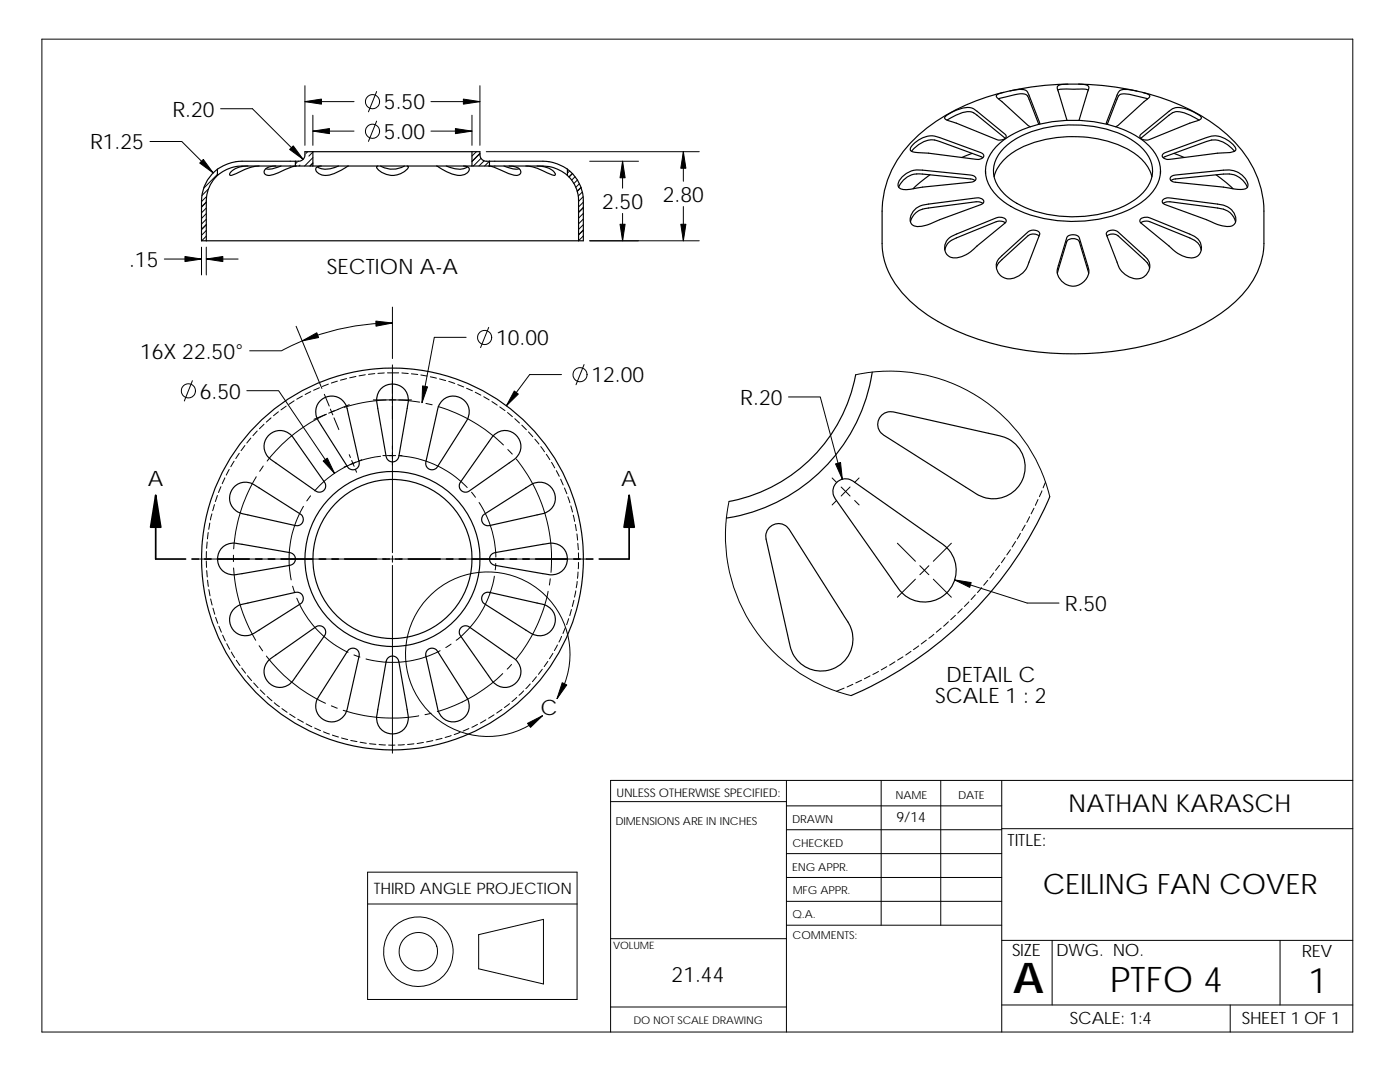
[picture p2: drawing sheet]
<svg xmlns="http://www.w3.org/2000/svg" width="279mm" height="216mm" viewBox="0 0 279 216" stroke-linecap="round" stroke-linejoin="round" font-family="sans-serif">
<g fill="none" stroke="#000" stroke-width=".2">
<path d="M8.4 7.8h261.6v198.1h-261.6zM60.9 17.1v11.9M75.2 18.3l-1.7 4M95.8 17.1v11.9M29.9 28.2h6.4l6.2 6.3M41.2 39.2l-1 1M41.6 37.7l-1.3 1.3M43.4 34.8l-2.7 2.7M44 21.7h6.4l10.1 10.1M59.3 32.4l-.4 .3M59.9 32.9l-.2 .2M60.9 20.3h9.8"/>
<path d="M61.4 30.3l-.3 .3M62.4 30.3l-.8 .9M62.4 31.5l-1.6 1.6M62.4 32.6l-.5 .5M62.4 23v6M62.4 26.2h8.3M62.4 32.5l-.6 .6M75.2 24.2l-1.7 4M86 20.3h9.8M86 26.2h8.2M94.2 23v6M95.1 30.3l-.9 .8"/>
<path d="M95.8 30.7l-1.6 1.6M95.8 30.6l-1.6 1.6M96 31.6l-1.5 1.5M96.6 32.1l-1 1M97 30.3h42.6M97.7 32.2l-1 .9M113.7 34.1l-.5 .4M114.2 34.6l-.7 .7M114.3 34.6l-.7 .7M114.8 35.3l-.7 .6M115.2 35.9l-.7 .7M115.6 36.7l-.7 .7"/>
<path d="M116 37.4l-.8 .7M116 37.4l-.8 .8M116.2 38.3l-.8 .8M116.4 39.3l-.9 .9M117.7 32.2h9.7M124.2 32.2v5.3M136.4 30.3v5.9M32.8 51.7h7.4M40.2 49.3v5.6M41.2 49.3v5.6M41.2 51.7h6.3M41.2 40.4l-1 .9"/>
<path d="M41.2 41.5l-1 1M41.2 42.6l-1 1M41.2 43.8l-1 .9M41.2 44.9l-1 .9M41.2 46l-1 .9M41.2 47.1l-.9 .9M41.2 40.3l-1 1M41.2 44.8l-1 .9M116.4 41.4l-.9 .9M116.4 45.9l-.9 .9M116.4 40.3l-.9 1M116.4 41.5l-.9 .9"/>
<path d="M116.4 42.6l-.9 .9M116.4 43.7l-.9 1M116.4 44.8l-.9 1M116.4 46l-.9 .9M116.4 47.1l-.9 .9M117.7 48h21.9M124.2 42.6v5.4M136.4 41.2v6.8M38.4 76l-1.6 4M49.3 78h6.3l11.2 16.4M58.7 80l-1.1 .7M59.1 65.1l5.1 12.4"/>
<path d="M60.3 79l-1.1 .7M62 78.1l-1.1 .6M63.8 77.4l-1.2 .5M64.7 78.7l1 2.3M65.5 76.6l-1.2 .5M67.3 76.1l-1.2 .3M69.2 75.5l-1.3 .4M71 75.1l-1.2 .3M72.9 74.8l-1.3 .2M74.5 79.8h2.5M74.8 74.5l-1.3 .2M76.7 74.4l-1.3 .1"/>
<path d="M77.7 79.8h1.3M78.3 64.5a47 47 0 0 0-22.1 5.5h-6.4M78.3 61.3v10.2M78.3 72.8v37.5M79.6 74.4h-2.3M79.6 79.8h2.5M80.2 74.4l1.3 .1M82.1 74.6l1.3 .1M84 74.8l1.2 .2M85.9 75.2l1.2 .3M87.7 75.6l1.2 .3M89.6 76.1l1.2 .4"/>
<path d="M91.4 76.7l1.1 .5M93 67.3h-6.3l-2.5 13M93.1 77.5l1.2 .5M94.8 78.3l1.2 .5M96.5 79.2l1.1 .6M97.5 65.3l-1.6 4.1M112.1 74.7h-6.4l-4.6 6.3M116.6 72.7l-1.6 4.1M157.4 79.2h6.3l4.4 16.4M170.8 74.8a32.8 32.8 0 0 1 38.7 24.3M43.4 98.9l-.4 1.2M44.1 97.1l-.5 1.2"/>
<path d="M44.9 95.4l-.6 1.1M45.7 93.7l-.6 1.1M46.7 92l-.6 1.1M47.8 90.4l-.7 1.1M48.9 88.9l-.8 1M50.1 87.4l-.8 1M51.1 95.1a32.1 32.1 0 0 0-4.5 14.4M51.3 86l-.8 .9M52.5 93l-.7 1M52.7 84.6l-.9 1M54.1 83.4l-1 .8M55.6 82.2l-1 .8"/>
<path d="M57.1 81l-1 .8M62 98.9l-.8 1M65 82.7l-2.3 1M65.2 82.6a31.6 31.6 0 0 0-11.9 9.4M65.9 81.6l.3 .6M66.2 82.2l-.6 .2M66.2 82.2l.2 .6M66.7 83.4l.9 2.3M66.8 82l-.6 .2M67.5 81.7l-1.2 .4M69.3 93l-.6 .2M69.7 80.8l-2.3 .9"/>
<path d="M69.7 90.7l.2 .6M70.2 91.9l.2 .6M70.4 92.5l-.6 .2M70.4 92.5l.3 .5M70.9 93.6l.3 .6M71 92.2l-.6 .3M72.2 91.7l-.6 .3M76 91a20.8 20.8 0 0 0-13.2 6.9M76.4 90.9h.6M77.2 90.9h1.3M77.7 90.9h1.3M79.6 90.9h.6"/>
<path d="M79.8 90.9a20.9 20.9 0 0 1 13.4 6.4M83.8 80.2a31.8 31.8 0 0 0-15.1 1.1M85 80.5l1.3 .3M87.5 81.1a31.7 31.7 0 0 1 13 7.7M94.1 98.2l.8 1M98.2 80.1l1 .7M99.7 81.2l1.1 .7M101.3 82.3l1 .8M101.3 89.7l.9 .9M102.7 83.5l1 .9M103 91.6a31.7 31.7 0 0 1 7 22.6M104.1 84.8l1 .9"/>
<path d="M105.5 86.2l.8 .9M106.7 87.6l.8 1M107.9 89.1l.8 1M109 90.7l.7 1M110.1 92.3l.6 1.1M111 93.9l.6 1.1M111.9 95.6l.5 1.2M112.6 97.4l.5 1.1M113.3 99.1l.4 1.2M166.1 95.4l.9 .9M167 99.9l-.9 .9M167.9 97.2l.9 .9"/>
<path d="M168.8 98.1l-.9 .9M168.8 98.1l.9 .9M169.7 97.2l-.9 .9M170.6 99.9l.9 .9M171.5 95.4l-.9 .9M207.2 99.7l-.6 1.1M207.9 97.9l-.5 1.2M208.7 96.2l-.5 1.1M39.6 111.5h37.4M41.2 112v1.2M41.2 110v1.3M41.3 113.9l.1 1.2"/>
<path d="M41.3 108.1l-.1 1.3M41.4 115.8l.2 1.2M41.6 106.3l-.2 1.2M41.7 117.6l.2 1.3M41.9 104.4l-.2 1.2M42 119.5l.3 1.2M42.3 102.5l-.3 1.3M42.8 100.7l-.4 1.2M46.6 110.8v1.3M46.6 113.3a32.1 32.1 0 0 0 4.4 14.5M58.4 117l.4 1.2M59.2 119.4a20.5 20.5 0 0 0 10.3 10.8"/>
<path d="M60.6 101a20.9 20.9 0 0 0-2.5 14.7M77.7 111.5h1.3M78.3 110.9v1.3M78.3 112.8v37.5M79.6 111.5h37.5M95.6 100.3a20.4 20.4 0 0 1 3.4 10.9M98.7 115a20.4 20.4 0 0 1-7.7 12.8M98.9 112.4l-.1 1.3M109.4 118a31.2 31.2 0 0 1-6.5 13.6M109.8 115.5l-.2 1.2M113.9 100.9l.4 1.3M114.4 102.8l.3 1.2"/>
<path d="M114.5 119.8l-.3 1.2M114.8 104.6l.2 1.3M114.9 117.9l-.2 1.2M115.1 106.5l.2 1.3M115.2 116l-.2 1.3M115.3 108.4l.1 1.3M115.4 114.1l-.1 1.3M115.4 110.3v1.3M115.4 112.2v1.3M145.5 100.1l-.7 4.8a32.8 32.8 0 0 0 25.1 33.9M179.1 108.4l3.6 3.6M182.7 115.6l-3.6 3.6"/>
<path d="M183.6 112.9l1.8 1.8M185.4 112.9l-1.8 1.8M186.3 115.6l3.6 3.6M189.9 108.4l-3.6 3.6M190.5 115.7l14.5 4.6h6.3M194.6 118.7l-.8 .9M195.9 117.3l-.8 .9M197.1 115.8l-.8 1M198.3 114.3l-.8 1M199.5 112.8l-.8 1M200.6 111.3l-.7 1M201.7 109.7l-.8 1"/>
<path d="M202.7 108.1l-.7 1M203.6 106.4l-.6 1.1M204.6 104.8l-.6 1.1M205.5 103.1l-.6 1.1M206.4 101.4l-.6 1.1M42.5 121.3l.4 1.3M43 123.2l.5 1.2M43.7 125l.5 1.2M44.4 126.7l.6 1.2M45.3 128.4l.5 1.2M46.2 130.1l.6 1.1M47.2 131.7l.7 1.1"/>
<path d="M48.2 133.3l.8 1M49.4 134.8l.8 1M50.6 136.3l.9 .9M51.7 128.8l.7 1.1M51.9 137.7l1 .9M53.2 130.9a32.2 32.2 0 0 0 11.8 9.4M53.3 139l1 .8M70.6 130.7l1.2 .4M87.8 129.8a20.6 20.6 0 0 1-14.8 1.7M90 128.5l-1 .7M100.3 134.4a31.1 31.1 0 0 1-13 7.6M102.1 132.6l-.9 .9"/>
<path d="M103.1 139.2l-.9 .8M104.5 137.9l-.9 .8M105.8 136.5l-.9 .9M107.1 135l-.8 1M108.2 133.5l-.7 1.1M109.3 132l-.7 1M110.3 130.4l-.6 1M111.2 139.4a16.4 16.4 0 0 0-11.6-25.1 16.4 16.4 0 0 0-18 21.1 16.4 16.4 0 0 0 26.7 7.4M111.3 128.7l-.7 1.1M112.1 127l-.6 1.1M112.8 125.2l-.4 1.2M113.5 123.4l-.4 1.3"/>
<path d="M114 121.6l-.3 1.3M168.5 137.3l-1.6 .6M170.2 136.5l-1.1 .6M171.9 135.7l-1.1 .6M173.6 134.9l-1.1 .5M175.3 134l-1.1 .6M177 133l-1.1 .7M178.6 132.1l-1.1 .6M180.2 131.1l-1.1 .6M181.8 130l-1 .7M183.3 128.9l-1 .7M184.9 127.7l-1 .8"/>
<path d="M186.4 126.6l-1 .8M187.8 125.3l-.9 .9M189.3 124.1l-1 .8M190.7 122.8l-1 .9M192 121.5l-.9 .8M193.4 120.1l-.9 .9M54.7 140.2l1.1 .8M56.3 141.4l1 .7M57.8 142.5l1.1 .7M59.4 143.5l1.1 .6M61.1 144.4l1.1 .6M62.8 145.3l1.2 .5"/>
<path d="M64.6 146l1.1 .5M66.1 140.8l1.2 .5M66.3 146.7l1.2 .4M68.2 147.3l1.2 .3M68.5 141.7a31.4 31.4 0 0 0 15.1 1.1M70 147.7l1.2 .3M71.9 148.1l1.2 .2M73.7 148.4l1.3 .1M75.6 148.6l1.3 .1M77.6 148.7h1.2M80.7 148.6l-1.2 .1M82.6 148.4l-1.3 .1"/>
<path d="M84.5 148.1l-1.3 .3M86 142.3l-1.2 .3M86.4 147.8l-1.3 .2M88.2 147.3l-1.2 .3M90 146.8l-1.2 .4M91.8 146.1l-1.2 .5M93.6 145.4l-1.2 .5M95.3 144.5l-1.1 .6M97 143.6l-1.1 .7M98.6 142.6l-1.1 .7M100.2 141.6l-1.1 .7M101.7 140.4l-1 .8"/>
<path d="M121.9 160h35.1M157 155.7v50.2M175.9 155.7v28.9M187.7 155.7v28.9M199.9 155.7v50.2M270 155.7h-148.1v50.2M73.4 174h41.8v25.4h-41.8zM157 179.9h42.9M157 175.1h42.9M157 170.3h42.9M157 165.6h42.9M157 160.8h42.9"/>
<path d="M199.9 165.4h70.1M73.4 180.4h41.8M95.5 186.5l13-3v12.8l-13-3zM121.9 187.3h35.1M157 184.6h42.9M199.9 187.6h70.1M210 187.6v12.9M255.5 187.6v12.9M121.9 200.9h35.1M199.9 200.5h70.1M245.5 200.5v5.4"/>
<circle cx="74.3" cy="26.2" r="1.41"/>
<circle cx="74.3" cy="20.3" r="1.41"/>
<circle cx="37.6" cy="78" r="1.41"/>
<circle cx="96.7" cy="67.3" r="1.41"/>
<circle cx="115.8" cy="74.8" r="1.41"/>
<circle cx="83.5" cy="189.9" r="6.9"/>
<circle cx="83.5" cy="189.9" r="3.8"/>
</g>
<g fill="none" stroke="#000" stroke-width=".23">
<path d="M199.3 19.7l1.3-.3a9.5 9.5 0 0 1 4.1-.6l.5 .6 2.1 5.4M200.3 18.4a38.5 38.5 0 0 0-18.2 9.7 20.1 20.1 0 0 0-6.1 14v6.5a15.9 15.9 0 0 0 5.7 11.5 38.9 38.9 0 0 0 17.5 8.7 62 62 0 0 0 37.7-2.6 28.3 28.3 0 0 0 13.1-10.2 14.4 14.4 0 0 0 2.2-7.4v-6.5a21.1 21.1 0 0 0-8.8-16.5 40.9 40.9 0 0 0-15.3-7.1M211.1 18l.5-.2h2.9a5.2 5.2 0 0 1 2.7 .2M213.1 16.8a57.2 57.2 0 0 0-11.6 1.3M215.2 16.8a56.4 56.4 0 0 1 11.7 1.4M229 19.7l-2.9-.7a4.9 4.9 0 0 0-2.6-.1l-.6 .9-1.9 5M43.4 35a7.1 7.1 0 0 0-2.2 5.1v7.9M43.4 33.8v1.2M43.4 33.8a8 8 0 0 0-3.2 6.3v7.9h1M51.7 33.1a11.3 11.3 0 0 0-4.9 1.7l-.8 .2-.2-.1a3 3 0 0 1 3.1-1.8h.6M56.1 33.1a5.2 5.2 0 0 1-3 .6M58.9 33.1h-10.6a7.7 7.7 0 0 0-4.9 1.9"/>
<path d="M58.9 32.2h-10.6a9 9 0 0 0-4.9 1.6M58.9 32.2v.9M58.9 33.1h3.5M59.2 33.1a18.7 18.7 0 0 0-4.5 1.7l-.6 .1a1.14 1.14 0 0 1-1.4-.5 1.73 1.73 0 0 1 1.8-1.3h.5M62.4 30.3h-1.5a1.51 1.51 0 0 1-2 1.9M62.4 30.3h31.8M62.4 33.1h31.8M62.4 30.3v2.8M67.6 33.1a4.6 4.6 0 0 1-4.2 .2M69.5 33.1l-.2 .1a8.2 8.2 0 0 1-4.8 1.8 1.83 1.83 0 0 1-1.5-1.2 .9 .9 0 0 1 1.1-.7M75.9 33.1a4.8 4.8 0 0 0 4.8 0M81.3 33.1l.2 .2a3.7 3.7 0 0 1-4.2 1.5 3.1 3.1 0 0 1-2.1-1.5l.2-.2"/>
<path d="M89.1 33.1a4.7 4.7 0 0 0 4.2 .2M92.5 33.1a.8 .8 0 0 1 1.1 .9 2.34 2.34 0 0 1-3 .8l-1.2-.4-2.3-1.3M94.2 30.3h1.6a1.53 1.53 0 0 0 1.9 1.9M94.2 33.1h3.5M94.2 30.3v2.8M97.7 33.1h10.7a7.7 7.7 0 0 1 4.8 1.9M97.7 32.2h10.7a8.8 8.8 0 0 1 4.8 1.6M97.7 32.2v.9M100.6 33.1l1.7 .6h1.3M101.6 33.1l1.2 .2a1 1 0 0 1 1 1.5 1.64 1.64 0 0 1-1.9 0l-.6-.3a11.6 11.6 0 0 0-3.8-1.4M107.2 33.1a4 4 0 0 1 3.6 1.5v.3a9.7 9.7 0 0 1-3.5-1.3l-1.3-.4-1.1-.1M113.2 35a6.9 6.9 0 0 1 2.3 5.1v7.9"/>
<path d="M113.2 33.8a7.8 7.8 0 0 1 3.2 6.3v7.9h-.9M113.2 33.8v1.2M180.3 35.1a4.5 4.5 0 0 1 3.8-1.1l9.6 .9a.86 .86 0 0 1 1 1l-.7 .4-11.1 1.2a4.7 4.7 0 0 1-3.4 0 1.38 1.38 0 0 1 .3-1.9zM181.9 30.2a5.1 5.1 0 0 1 5-2.2l9.3 3.5M182.3 28.8a4.9 4.9 0 0 1 5.2-1.3l8.2 3 .6 .4a.9 .9 0 0 1-1.2 .9l-9.8-1.2-2.5-.2-.7-.1-.4-.3a1.08 1.08 0 0 1 .6-1.2zM185.6 34.9l-3.4 2.8M188.7 23.2a8.5 8.5 0 0 1 4.8-1.7l.8 .2 .7 .5 5.7 4.8a.78 .78 0 0 1-.8 .9l-1.1-.1-8.9-3.5a1.36 1.36 0 0 1-1.4-.9zM189 24l1.4-.8a4.6 4.6 0 0 1 3.9-.7l6.3 5.1M194 30.6l-2.1 .8M194.6 36l-.9-.3-9.6-1a4.3 4.3 0 0 0-4.8 2.7M196.7 34.1v.5M198.4 35.3a9.8 9.8 0 0 1 6.3-6.3 25.2 25.2 0 0 1 21 1.2 8.6 8.6 0 0 1 4.2 5.1"/>
<path d="M198.7 29.4a19.4 19.4 0 0 1 11.7-5.2 25.2 25.2 0 0 1 17.6 3.8 7.6 7.6 0 0 1 3.5 7.1 10 10 0 0 1-5.8 6.6 27.4 27.4 0 0 1-23.9-.5 10.3 10.3 0 0 1-5-5.7 6.6 6.6 0 0 1 1.9-6.1zM200.3 29.7a18.3 18.3 0 0 1 11.3-4.7 22.8 22.8 0 0 1 14.9 3.3 7.3 7.3 0 0 1 3.5 6.3 8.7 8.7 0 0 1-5.2 6.3 24.6 24.6 0 0 1-22.6-.8 7.2 7.2 0 0 1-3.9-6.9 6.9 6.9 0 0 1 2-3.5zM207.5 24.8l-2.1-5.8a1.41 1.41 0 0 0-1.7-1.2l-1.1 .1a9.3 9.3 0 0 0-3.8 1.2l.1 .4 6.3 5.5 .4 .3M213 24l-2-6.3a.94 .94 0 0 1 1.3-.9h3l1.4 .1a.62 .62 0 0 1 .6 .8l-2 6.3M220.8 24.8l2.1-5.8a1.51 1.51 0 0 1 2.1-1.1l1.9 .3a5.7 5.7 0 0 1 2.6 .9l-.3 .5-6.1 5.4-.4 .3M227.7 26.8l5.6-4.6a3.3 3.3 0 0 1 3.7-.4l2 1a.81 .81 0 0 1 .7 .9l-.5 .3-1.8 .6-8.2 3.3a1.69 1.69 0 0 1-1.7-.6zM231.6 34.1v.5M232.1 39.8a1.64 1.64 0 0 1 1.4-.3l9.5 1.2a3.4 3.4 0 0 1 3.6 3.4 1.35 1.35 0 0 1-1.6 1.1l-1.8-.3-2.4-1.1-8.3-3-.5-.4v-.3zM232.3 30.6l8.5-3.1a4.8 4.8 0 0 1 5.5 1.6 .64 .64 0 0 1 0 1.1l-.8 .2-2.5 .2-9.5 1.2a1.46 1.46 0 0 1-1.5-.6v-.3zM233.6 35.4l.2-.2 .8-.3 9.6-.9a4 4 0 0 1 4.8 3.1 1.33 1.33 0 0 1-1.6 .7l-3.2-.5-9.6-.9a.84 .84 0 0 1-1-1zM233.7 36l.9-.3 9.6-1a4.3 4.3 0 0 1 4.7 2.7M234.3 30.6l2.1 .8"/>
<path d="M239.3 24a9.3 9.3 0 0 0-4.7-1.7l-.6 .2-.7 .5-5.6 4.6M242.7 34.9l3.4 2.8M246.4 30.2a5.7 5.7 0 0 0-4.6-2.3l-9.7 3.6M41.2 48h74.3M182.7 41.7a4.2 4.2 0 0 1 2.6-1l9.5-1.2a1.46 1.46 0 0 1 1.5 .6v.3l-.6 .4-11 4.2a2.36 2.36 0 0 1-2.9-.5 2.64 2.64 0 0 1 .9-2.8zM189.5 47.5l1.4-.8 8.2-3.3a1.6 1.6 0 0 1 1.7 .5l-.2 .6-5.6 4.6a6.2 6.2 0 0 1-4.9 2.3 2.21 2.21 0 0 1-1.6-1.8 2.21 2.21 0 0 1 1-2.1zM196.2 40.6l-.8-.3h-.6l-9.5 1.2a3.7 3.7 0 0 0-3.6 2.8M199.3 51.7l5.9-5.4a1.58 1.58 0 0 1 2.3 .3l-2.1 5.7a4.1 4.1 0 0 1-4.9 3.2 2.51 2.51 0 0 1-1.2-3.8zM200.6 44.5l-.9-.4-.9 .1-8.6 3.6a2.65 2.65 0 0 0-1.6 2.1M207.4 47.1h-.1a1.83 1.83 0 0 0-2.1-.1l-5.2 4.8a2.53 2.53 0 0 0-1.1 1.7M211 54.5l1.9-6.3a1.58 1.58 0 0 1 2.5 0l1.9 6.3M213 47.3a1.67 1.67 0 0 1 2.4 .1l1.7 5.6a3.1 3.1 0 0 1-3 4.1 3.1 3.1 0 0 1-2.9-4.1z"/>
<path d="M220.9 47.1h.1a1.83 1.83 0 0 1 2.1-.1l5.9 5.5 .4 1M221 46.3a1.8 1.8 0 0 1 2.1 0l5.2 4.7a2.58 2.58 0 0 1 .7 3.5 2.58 2.58 0 0 1-3.5 .8 4.2 4.2 0 0 1-2.6-3l-2.1-5.5zM227.7 44.5l.9-.4 .9 .1 7.9 3.3a3.1 3.1 0 0 1 2.3 2.4M227.7 43.7a1.98 1.98 0 0 1 1.8-.2l7.9 3.2a2.79 2.79 0 0 1 2.2 3.6 2.26 2.26 0 0 1-3.2 .9l-1.7-.8-7-5.9-.2-.6zM232.1 40.6l.8-.3h.6l9.5 1.2a3.6 3.6 0 0 1 3.6 2.8M76.2 77.4a3.2 3.2 0 0 1 3.9-.2 3.2 3.2 0 0 1 1.2 3.7l-1.7 10.2a1.28 1.28 0 0 1-1.3 1.1 1.28 1.28 0 0 1-1.2-1.1l-1.7-9.6a4.1 4.1 0 0 1 .8-4.1zM170.8 74.8a31.7 31.7 0 0 1-25.3 25.3M174.1 74.3a34.9 34.9 0 0 1-29.1 29.1M46.5 97.4a3.1 3.1 0 0 1 4.2-.7l9.2 5.9a1.27 1.27 0 0 1 .5 1.5 1.27 1.27 0 0 1-1.4 .8l-9.5-2.2a3.6 3.6 0 0 1-3.7-3.2l.1-.8zM53.8 86.7a3.1 3.1 0 0 1 4.7 .6l6.3 8.9a1.26 1.26 0 0 1-.2 1.6 1.26 1.26 0 0 1-1.6 .2l-8-5.6a3.7 3.7 0 0 1-2.3-3.7l.2-.8zM63.9 80a3.2 3.2 0 0 1 3.4-.8 3.2 3.2 0 0 1 2.1 2.9l2.3 10.1a1.27 1.27 0 0 1-.8 1.4 1.27 1.27 0 0 1-1.5-.4l-5.3-8.3a3.8 3.8 0 0 1-.7-4.3zM88 80.2a3.2 3.2 0 0 1 4.3-.6 3.2 3.2 0 0 1 .9 4.3l-5.9 9.3a1.27 1.27 0 0 1-1.6 .4 1.27 1.27 0 0 1-.7-1.4l2.1-9.5a5.4 5.4 0 0 1 .9-2.5z"/>
<path d="M98.5 86.9a3.2 3.2 0 0 1 4.7 .1 3.2 3.2 0 0 1-.6 4.7l-9 6.3a1.26 1.26 0 0 1-1.6-.2 1.26 1.26 0 0 1-.1-1.6zM166.8 96.5a2.54 2.54 0 0 1 3.4-.5l17 11.9a6.4 6.4 0 0 1 2 10.1 6.4 6.4 0 0 1-10.3-1.1l-12.2-17.4a2.52 2.52 0 0 1 .1-3zM175.9 82.9a2.59 2.59 0 0 1 2.4-.7l20.2 4.5a6.5 6.5 0 0 1 5.4 9.5 6.5 6.5 0 0 1-10.1 1.7l-17.4-11.1a2.52 2.52 0 0 1-.5-3.9zM209.5 99.1a76 76 0 0 1-39.6 39.7M44.3 109.3a4.2 4.2 0 0 1 4-.7l9.6 1.7a1.28 1.28 0 0 1 1.1 1.2 1.28 1.28 0 0 1-1.1 1.3l-9.6 1.7a4.1 4.1 0 0 1-4.1-.8 3.3 3.3 0 0 1 .1-4.4zM96.5 102.8l8.4-5.5a3.6 3.6 0 0 1 4.8-.3 3.2 3.2 0 0 1 1 3.5 3.2 3.2 0 0 1-2.9 2.1l-10.1 2.3a1.28 1.28 0 0 1-1.4-.6 1.28 1.28 0 0 1 .2-1.5zM96.5 118.5l.4-.2 .8-.1 9.5 2.1a3.5 3.5 0 0 1 3.6 3.9 3.1 3.1 0 0 1-4.8 2.2l-9.3-5.9a1.27 1.27 0 0 1-.2-2zM98 110.7l.7-.4 9.7-1.7a4.1 4.1 0 0 1 4.1 .8 3.2 3.2 0 0 1 .2 3.9 3.2 3.2 0 0 1-3.8 1.3l-10.2-1.8a1.28 1.28 0 0 1-.7-2.1zM153.6 105.2a2.52 2.52 0 0 1 3.9 .5l11.1 17.4a6.4 6.4 0 0 1-1.7 10 6.4 6.4 0 0 1-9.2-4.2l-4.8-21.3a2.51 2.51 0 0 1 .7-2.4zM47 121.2a5.5 5.5 0 0 1 2.5-.9l9.5-2.1a1.27 1.27 0 0 1 1.4 .7 1.27 1.27 0 0 1-.5 1.6l-8.2 5.2a3.8 3.8 0 0 1-4.3 .8 3.2 3.2 0 0 1-.4-5.3zM53.7 131.7l9.3-6.6a1.26 1.26 0 0 1 1.6 .1 1.26 1.26 0 0 1 .2 1.7l-5.6 7.9a3.7 3.7 0 0 1-3.7 2.3 3.2 3.2 0 0 1-2.6-2.1 3.2 3.2 0 0 1 .8-3.3zM69.6 129.7a1.28 1.28 0 0 1 1.5-.2 1.28 1.28 0 0 1 .6 1.4l-2.2 9.5a3.6 3.6 0 0 1-3.3 3.7 3.2 3.2 0 0 1-2.7-4.9z"/>
<path d="M77.5 131.2a1.28 1.28 0 0 1 2.1 .8l1.7 9.6a4.1 4.1 0 0 1-.9 4.1 3.2 3.2 0 0 1-3.9 .2 3.2 3.2 0 0 1-1.2-3.7l1.8-10.2zM85.3 129.7a1.27 1.27 0 0 1 2 .2l5.2 8.3a3.6 3.6 0 0 1 .4 4.7 3.2 3.2 0 0 1-3.5 1 3.2 3.2 0 0 1-2.2-2.9l-2.2-10.1 .1-.8zM92 125.2a1.26 1.26 0 0 1 1.6-.1l8 5.6a3.5 3.5 0 0 1 1.9 5 3.3 3.3 0 0 1-5.8-.6l-5.8-8.2a1.26 1.26 0 0 1 .1-1.7z"/>
<circle cx="78.3" cy="111.5" r="15.9"/>
<circle cx="78.3" cy="111.5" r="17.5"/>
<circle cx="78.3" cy="111.5" r="38.1"/>
</g>
<g fill="#000" stroke="#000" stroke-width=".2">
<path d="M39.9 32.5l.7-.7 1.9 2.7z" fill-rule="evenodd"/>
<path d="M58.5 29.1l2 2.7-2.7-2z" fill-rule="evenodd"/>
<path d="M60.9 20.3l3.3-.5v1z" fill-rule="evenodd"/>
<path d="M62.4 26.2l3.3-.5v1z" fill-rule="evenodd"/>
<path d="M90.9 25.7l3.3 .5-3.3 .5z" fill-rule="evenodd"/>
<path d="M92.5 19.8l3.3 .5-3.3 .5z" fill-rule="evenodd"/>
<path d="M124.2 32.2l.6 3.3h-1.1z" fill-rule="evenodd"/>
<path d="M136.4 30.3l.5 3.3h-1z" fill-rule="evenodd"/>
<path d="M36.9 51.2l3.3 .5-3.3 .5z" fill-rule="evenodd"/>
<path d="M41.2 51.7l3.3-.5v1z" fill-rule="evenodd"/>
<path d="M123.7 44.7h1.1l-.6 3.3z" fill-rule="evenodd"/>
<path d="M135.9 44.7h1l-.5 3.3z" fill-rule="evenodd"/>
<path d="M60.3 68l2.9-1.6 .4 1z" fill-rule="evenodd"/>
<path d="M75 64.1l3.3 .4-3.3 .6z" fill-rule="evenodd"/>
<path d="M64.5 92l.8-.6 1.5 3z" fill-rule="evenodd"/>
<path d="M84.3 77l1 .2-1.1 3.1z" fill-rule="evenodd"/>
<path d="M102.6 78l.8 .6-2.3 2.4z" fill-rule="evenodd"/>
<path d="M166.8 92.6l.9-.3 .4 3.3z" fill-rule="evenodd"/>
<path d="M190.5 115.7l3.3 .5-.3 1z" fill-rule="evenodd"/>
<path d="M112.2 136.2l.9 .5-1.9 2.7z" fill-rule="evenodd"/>
<path d="M105.3 144.3l3-1.5-2.4 2.3z" fill-rule="evenodd"/>
</g>
<g fill="none" stroke="#000" stroke-width=".34">
<path d="M31.1 98.8v12.7h5.9M125.6 98.8v12.7h-6M38.3 111.5h1.3M40.9 111.5h1.2M43.4 111.5h6.3M51 111.5h1.3M53.6 111.5h1.2M56.1 111.5h6.3M63.7 111.5h1.3M66.3 111.5h1.2M68.8 111.5h6.3M76.4 111.5h1.3"/>
<path d="M79 111.5h1.2M81.5 111.5h6.3M89.1 111.5h1.3M91.7 111.5h1.2M94.2 111.5h6.3M101.8 111.5h1.3M104.4 111.5h1.2M106.9 111.5h6.3M114.5 111.5h1.3M117.1 111.5h1.2"/>
</g>
<path d="M31.1 98.8l1 6.4h-2zM125.6 98.8l1 6.4h-2.1z" fill="#000" stroke="#000" stroke-width=".34"/>
<text font-size="8.5" x="202.2" y="198.2">A</text>
<g font-size="7">
<text x="221.5" y="197.9">PTFO 4</text>
<text x="261.1" y="198.2">1</text>
</g>
<text font-size="5.6" x="208.1" y="178.4">CEILING FAN COVER</text>
<text font-size="4.9" x="213.2" y="162.1">NATHAN KARASCH</text>
<g font-size="4.2">
<text x="34.4" y="23.3">R.20</text>
<text x="76.6" y="21.8">5.50</text>
<text x="18" y="29.8">R1.25</text>
<text x="76.6" y="27.7">5.00</text>
<text x="120.1" y="41.7">2.50</text>
<text x="132.3" y="40.3">2.80</text>
<text x="25.8" y="53.3">.15</text>
<text x="65.2" y="54.7">SECTION A-A</text>
<text x="27.9" y="71.6">16X 22.50°</text>
<text x="99" y="68.9">10.00</text>
<text x="118" y="76.3">12.00</text>
<text x="39.9" y="79.5">6.50</text>
<text x="147.7" y="80.8">R.20</text>
<text x="29.5" y="97">A</text>
<text x="124" y="97">A</text>
<text x="212.5" y="121.9">R.50</text>
<text x="188.8" y="136.1">DETAIL C</text>
<text x="107.9" y="142.6">C</text>
<text x="186.6" y="140.2">SCALE 1 : 2</text>
<text x="134" y="195.9">21.44</text>
</g>
<g font-size="3.4">
<text x="201.1" y="168.8">TITLE:</text>
<text x="202" y="190.8">SIZE</text>
<text x="210.8" y="190.8">DWG. NO.</text>
<text x="259.8" y="190.9">REV</text>
<text x="213.5" y="204.4">SCALE: 1:4</text>
<text x="247.8" y="204.4">SHEET 1 OF 1</text>
</g>
<text font-size="3.2" x="74.6" y="178.5">THIRD ANGLE PROJECTION</text>
<text font-size="2.8" x="178.9" y="164.1">9/14</text>
<text font-size="2.4" x="123" y="158.9">UNLESS OTHERWISE SPECIFIED:</text>
<g font-size="2.2">
<text x="178.7" y="159.4">NAME</text>
<text x="191.2" y="159.4">DATE</text>
<text x="122.8" y="164.5">DIMENSIONS ARE IN INCHES</text>
<text x="158.1" y="164.2">DRAWN</text>
<text x="158.1" y="173.7">ENG APPR.</text>
<text x="158.1" y="169.1">CHECKED</text>
<text x="158.2" y="178.5">MFG APPR.</text>
<text x="158.2" y="183.2">Q.A.</text>
<text x="158.2" y="187.4">COMMENTS:</text>
</g>
<text font-size="2.1" x="126.4" y="204.4">DO NOT SCALE DRAWING</text>
<text font-size="2" x="122.4" y="189.4">VOLUME</text>
</svg>
